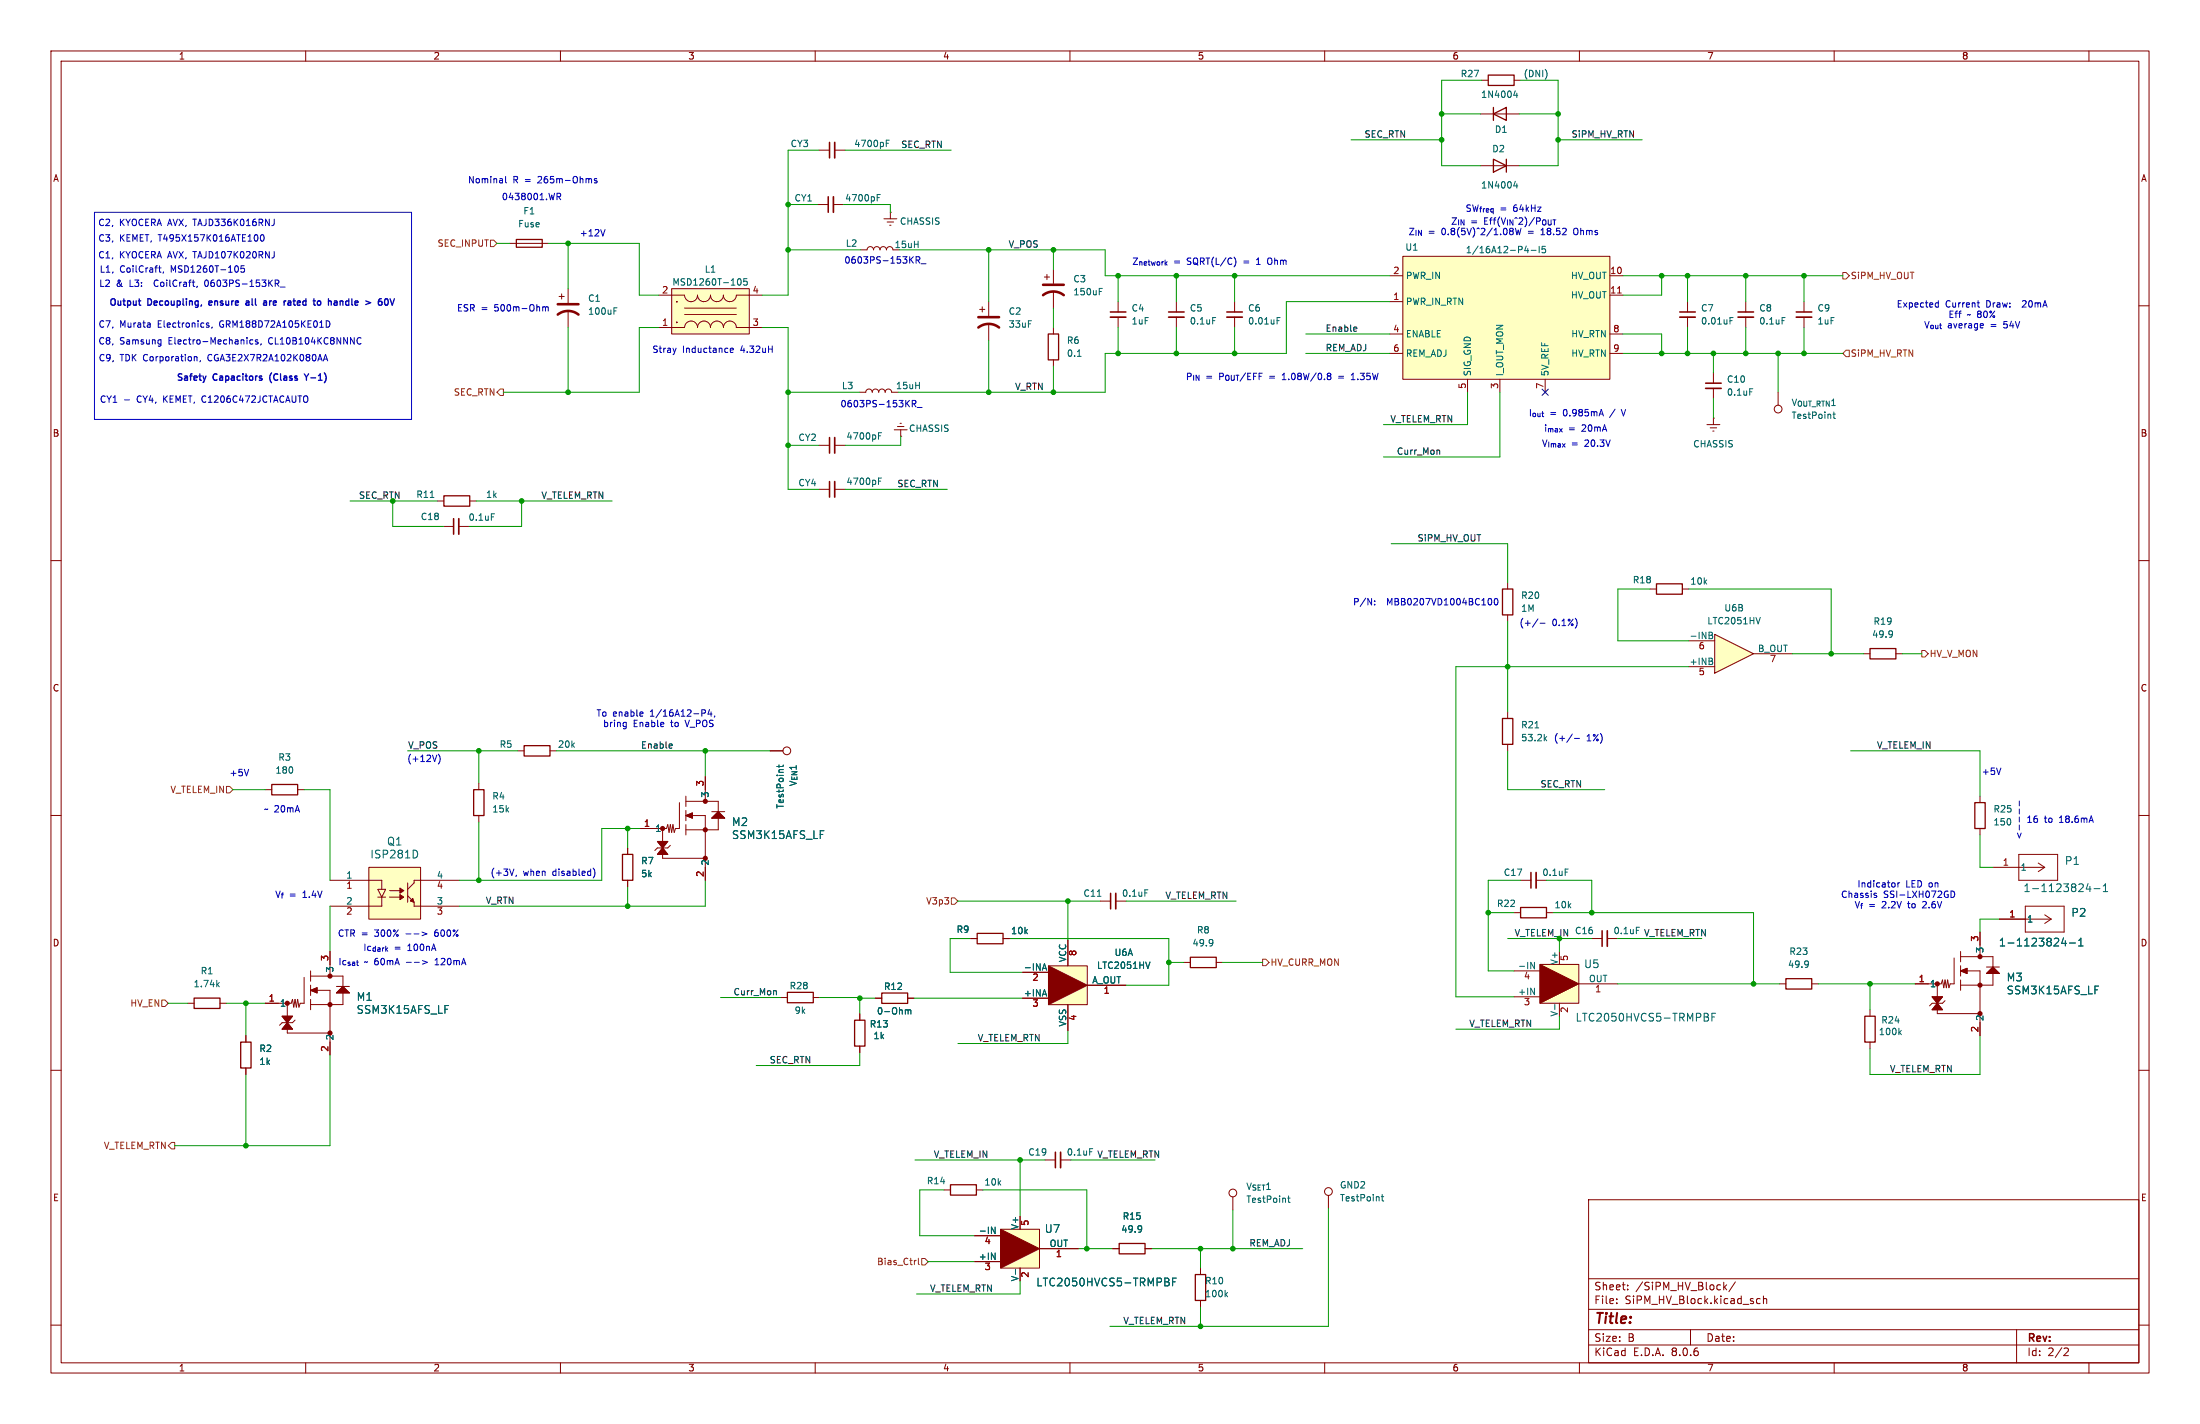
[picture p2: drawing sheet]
<svg xmlns="http://www.w3.org/2000/svg" width="432mm" height="279mm" viewBox="0 0 432 279" stroke-linecap="round" stroke-linejoin="round" font-family="sans-serif">
<g fill="none" stroke="#840000" stroke-width=".2">
<path d="M10 10h411.8v259.4h-411.8zM12 12h407.8v255.4h-407.8zM60 10v2M110 10v2M160 10v2M210 10v2M260 10v2M310 10v2M360 10v2M410 10v2M10 60h2M219.5 59.2v2"/>
<path d="M419.8 60h2M219.5 62.2v2.1M160.8 87.4h2M160.8 96h2M163.8 87.4h2.1M163.8 96h2.1M10 110h2M419.8 110h2M10 160h2M419.8 160h2M36.8 196.9h1.3M43.2 196.9h1.2"/>
<path d="M10 210h2M419.8 210h2M311.8 235.4h108v32h-108zM10 260h2M311.8 256.9h108M311.8 250.9h108M317.3 255.6v.2M317.3 254.9v.1M319.5 252.9v.2M319.5 252.2v.1M338.3 251.6v1.5M338.5 252.5l.4 .6"/>
<path d="M338.9 252.1l-.6 .6M340.6 251.5l-1.3 1.9M345.5 254.9l-.5-.1-.2 .3 .1 .6h.6M346.1 254.9l.2-.1 .4 .1 .1 .9M346.1 254.3v1.5M419.8 260h2M60 267.4v2M110 267.4v2M160 267.4v2M210 267.4v2M260 267.4v2M310 267.4v2"/>
<path d="M311.8 263.9h108M311.8 260.9h108M331.8 260.9v3M360 267.4v2M395.8 260.9v6.5M405.3 264.5l.5 .1 .2 .3-1 1.1h1M410 267.4v2"/>
</g>
<path d="M38.1 195.8h5.1v2.1h-5.1z" fill="none" stroke="#840000" stroke-width=".25"/>
<path d="M172.4 85.5h.4M172.4 84.9h.6M172.4 94.4h.4M172.4 93.8h.6M42.7 193.1l.3 .5M43 192.8l-.5 .5" fill="none" stroke="#006464" stroke-width=".2"/>
<path d="M217.9 62.2h3.1M163.8 85.9v3M163.8 94.5v3" fill="none" stroke="#840000" stroke-width=".33"/>
<path d="M217.9 61.2h3.1M162.8 85.9v3M162.8 94.5v3" fill="none" stroke="#840000" stroke-width=".3"/>
<path d="M196.4 241.2h7.6v7.6h-7.6z" fill="#ffffc2"/>
<path d="M196.4 241.2l7.6 3.8-7.6 3.8z" fill="#840000" stroke="#840000" stroke-width=".2"/>
<g fill="none" stroke="#840000" stroke-width=".2">
<path d="M160.8 29.5h2M163.8 29.5h2.1M160.5 40.1h2.1M163.6 40.1h2M205 54.4h1M205.5 53.8v1.1M206.8 52.8v2.8M206.8 57.2v3.3M168.7 77l1.2-.1a.63 .63 0 0 1 .7-.6 .63 .63 0 0 1 .6 .7v-.1a.63 .63 0 0 1 .7-.6 .63 .63 0 0 1 .6 .7v-.1a.63 .63 0 0 1 .6-.6 .63 .63 0 0 1 .6 .7v-.1a.63 .63 0 0 1 .7-.6 .63 .63 0 0 1 .6 .7h1.3M206.8 64.3v1.2M206.8 70.6v1.3M85.9 98.3h1.2"/>
<path d="M92.2 98.3h1.3M87 103.3h2M90 103.3h2.1M215.9 176.8h2.1M219 176.8h2M232.4 188.8h1.2M238.7 188.8h1.3M242 234.8v2.6M260.7 234.6v2.5M191.3 247.5h5.1M191.3 242.5h5.1M196.4 241.2h7.6v7.6h-7.6z"/>
<path d="M200.2 248.8v2.5M204 245h7.6M235.6 248.8v1.3M235.6 255.2v1.2"/>
<circle cx="242" cy="234.1" r=".76"/>
<circle cx="260.7" cy="233.8" r=".76"/>
</g>
<g fill="none" stroke="#006464" stroke-width=".2">
<path d="M172.2 38.8h.4M172.2 38.2h.6M173.9 28.1h.5M173.9 27.5h.7M215.8 57.2h.4M215.8 56.6h.6M211.5 69.9h.7M84.4 97.6h.8M96.4 100.8h.6M215.4 175.9h.7M224.7 174.6h.6M237.9 184.4l.2 .7-.2 .4"/>
<path d="M238.1 184.9l-.2 .2M252.7 235.1h.5M252.9 234.7v1l.3 .2M271.1 234.8h.5M271.3 234.4v1.1l.3 .1M194.6 245.9l.7 1.2v-1.2M194.6 240.8l.7 1.2v-1.2M199.3 249v1M229.1 250.8l.3 .3v.3l-.3 .1a.41 .41 0 0 1 .4 .4 .41 .41 0 0 1-.3 .4M230.2 251.5h.5M230.9 250.8h-.7v1.5M240.6 254l.3 .4"/>
<path d="M240.9 253.6l-.4 .5"/>
</g>
<path d="M163.6 38.6v3.1M163.8 27.9v3.1M90 101.8v3M219 175.3v3" fill="none" stroke="#840000" stroke-width=".33"/>
<path d="M162.6 38.6v3.1M162.8 27.9v3.1M89 101.8v3M218 175.3v3" fill="none" stroke="#840000" stroke-width=".3"/>
<path d="M205.7 65.5h2.1v5.1h-2.1zM87.1 97.3h5.1v2h-5.1zM233.6 187.8h5.1v2.1h-5.1zM234.6 250.1h2v5.1h-2z" fill="none" stroke="#840000" stroke-width=".25"/>
<path d="M204.7 57.9a3.3 3.3 0 0 1 4.1 0M204.7 55.9h4.1" fill="none" stroke="#840000" stroke-width=".51"/>
<path d="M205.8 189.5h7.6v7.6h-7.6z" fill="#ffffc2"/>
<path d="M205.8 189.5l7.6 3.8-7.6 3.8z" fill="#840000" stroke="#840000" stroke-width=".2"/>
<g fill="none" stroke="#840000" stroke-width=".2">
<path d="M290.6 32.5h7.6M109.7 58.2h1M110.2 57.7v1M111.5 56.6v2.8M242.3 59.2v2M111.5 61v3.3M242.3 62.2v2.1M388.6 156.2v1.3M388.6 162.6v1.2M391.2 170.2h10.1M396.2 167.6h7.7v5.1h-7.7zM397.5 177.8h7.6v5.1h-7.6z"/>
<path d="M400 169.3l1.3 .9M401.3 179.5l1.3 .8M401.3 170.2l-1.3 .8M190.5 184.2h1.3M196.9 184.2h1.2M200.7 190.8h5.1M200.7 195.9h5.1M205.8 189.5h7.6v7.6h-7.6zM209.6 184.4v5.1M209.6 197.1v5.1M213.4 193.3h7.6M392.4 180.3h10.2"/>
<path d="M402.6 180.3l-1.3 .9"/>
</g>
<g fill="none" stroke="#006464" stroke-width=".2">
<path d="M297.4 35.6l-.3 .9h.8M297.7 36.1v.8M120.5 61h.4M120.5 60.4h.6M250.7 62.9h.4M250.7 62.3h.6M409.8 173.3l-.3 1.1h.9M410.2 173.9v1M411 174.4h1.2M412.8 174.9h.9M412.8 173.9l.4-.5v1.5M204.6 190.4l.4-1.3 .4 1.3"/>
<path d="M204.7 190h.6M225.7 188.7l-.4 1.3M405 184l-.4 1.1h1M405.4 184.6v1M406.2 185h1.1M408 185.6h.9M408 184.5l.4-.4v1.5"/>
</g>
<path d="M293.1 31.2l2.6 1.3-2.6 1.3zM295.7 31.2v2.6M387.6 157.5h2v5.1h-2zM191.8 183.1h5.1v2.1h-5.1z" fill="none" stroke="#840000" stroke-width=".25"/>
<path d="M109.5 59.7h4M109.5 61.7a3.3 3.3 0 0 1 4 0" fill="none" stroke="#840000" stroke-width=".51"/>
<path d="M240.8 62.2h3" fill="none" stroke="#840000" stroke-width=".33"/>
<path d="M240.8 61.2h3" fill="none" stroke="#840000" stroke-width=".3"/>
<path d="M131.8 56.6h15.3v8.9h-15.3z" fill="#ffffc2"/>
<g fill="none" stroke="#840000" stroke-width=".2">
<path d="M129.3 57.9h5.1a1.27 1.27 0 0 0 1.2 1.3 1.27 1.27 0 0 0 1.3-1.3 1.27 1.27 0 0 0 1.3 1.3 1.27 1.27 0 0 0 1.3-1.3 1.27 1.27 0 0 0 1.2 1.3 1.27 1.27 0 0 0 1.3-1.3 1.27 1.27 0 0 0 1.3 1.3 1.27 1.27 0 0 0 1.2-1.3M131.8 56.6h15.3v8.9h-15.3zM144.5 57.9h5.1M168.9 49h1.3a.63 .63 0 0 1 .6-.6 .63 .63 0 0 1 .6 .6h.1a.63 .63 0 0 1 .6-.6 .63 .63 0 0 1 .6 .6 .63 .63 0 0 1 .7-.6 .63 .63 0 0 1 .6 .6 .63 .63 0 0 1 .6-.6 .63 .63 0 0 1 .7 .6M173.5 42.9h2.5M174.1 43.6h1.3M174.6 44.2h.3M174.8 41.7h.1M174.8 41.7v1.2M230.9 59.2v2M129.3 64.3h5.1a1.27 1.27 0 0 1 1.2-1.3 1.27 1.27 0 0 1 1.3 1.3 1.27 1.27 0 0 1 1.3-1.3 1.27 1.27 0 0 1 1.2 1.3 1.27 1.27 0 0 1 1.3-1.3 1.27 1.27 0 0 1 1.3 1.3 1.27 1.27 0 0 1 1.3-1.3 1.27 1.27 0 0 1 1.2 1.3h5.1M134.4 61.7h10.1"/>
<path d="M134.4 60.5h10.1M230.9 62.2v2.1M365.8 128.3h1.2M372.1 128.3h1.3M94 153.7v1.2M101.6 147.3h1.3M107.9 147.3h1.3M94 160v1.3M349.2 193h1.3M355.6 193h1.3M367 198.1v1.3M379.2 195.6h2.1l-2.1 2.5h2.1z"/>
<path d="M380.2 198.1v.8h8.4M380.2 193v2.6M381.8 196.3l-.5 .6h-2.1l-.5 .5M383.5 188v5h-.7l-.3 .8-.2-1.5-.3 1.5-.2-1.5-.3 1.5-.2-1.5-.3 .7h-5.1M384.8 186.7v2M384.8 189.5v2M384.8 192.3v2M384.8 190.5l1.3-.5v1zM384.8 187.7h6.4v2M386.1 190.5h2.5v12.7M388.6 182.9v4.8M389.9 191l1.3-1.3 1.2 1.3z"/>
<path d="M389.9 189.7h2.5M391.2 191v2.3h-6.4M367 204.5v1.2"/>
</g>
<path d="M144.9 54.8l.1-.1a.68 .68 0 0 1 .5 .6 .68 .68 0 0 1-.5 .7l-.1-.2M146.6 54.7h-.6l-.1 .6 .2-.1h.5l.1 .2-.1 .4-.2 .2-.5-.2M238 62.3h.6M371.3 123.8l.1 .7-.1 .4M371.4 124.3l-.1 .2M354.8 188.6l.1 .7-.1 .4M354.9 189.1l-.1 .2M411.2 193.5h.7M372.8 202.5l.4 .5M373.2 202.2l-.5 .5" fill="none" stroke="#006464" stroke-width=".2"/>
<path d="M367 127.3h5.1v2h-5.1zM93 154.9h2v5.1h-2zM102.9 146.3h5v2h-5zM350.5 192h5.1v2.1h-5.1zM366 199.4h2v5.1h-2z" fill="none" stroke="#840000" stroke-width=".25"/>
<g fill="#840000" stroke="#840000" stroke-width=".2">
<path d="M384.8 190.5l1.3-.5v1z"/>
<path d="M389.9 191l1.3-1.3 1.2 1.3z"/>
<path d="M379.2 195.6h2.1l-1.1 1.3 1.1 1.2h-2.1l1-1.2z"/>
</g>
<g fill="none" stroke="#840000" stroke-width=".51">
<circle cx="380.2" cy="193" r=".25"/>
<circle cx="388.6" cy="198.9" r=".25"/>
<circle cx="388.6" cy="187.7" r=".25"/>
<circle cx="388.6" cy="193.3" r=".25"/>
</g>
<path d="M229.4 62.2h3" fill="none" stroke="#840000" stroke-width=".33"/>
<path d="M229.4 61.2h3" fill="none" stroke="#840000" stroke-width=".3"/>
<path d="M302.3 189.2h7.6v7.7h-7.6z" fill="#ffffc2"/>
<g fill="#840000" stroke="#840000" stroke-width=".2">
<path d="M302.3 189.2l7.6 3.8-7.6 3.9z"/>
<path d="M134.6 160l1.3-.5v1z"/>
<path d="M139.7 160.5l1.3-1.2 1.2 1.2z"/>
<path d="M129 165.1h2.1l-1.1 1.3 1.1 1.2h-2.1l1-1.2z"/>
</g>
<g fill="none" stroke="#840000" stroke-width=".2">
<path d="M290.8 15.7h1.3M297.2 15.7h1.2M290.6 22.4h7.6M100.1 47.8h7.6M194.1 59.2v2.8M331.2 59.2v2M342.6 59.2v2M354.1 59.2v2M192.3 60.7h1M192.8 60.2v1M194.1 63.5v3.3M331.2 62.2v2.1"/>
<path d="M342.6 62.2v2.1M354.1 62.2v2.1M175.5 84.3h2.6M176.1 83.7h1.3M176.7 83.1h.2M176.8 85.6h.1M176.8 84.3v1.3M323.8 115.6h1.3M330.2 115.6h1.3M295.9 139.7v1.3M52.1 154.9h1.2M58.4 154.9h1.3"/>
<path d="M133.3 157.5v5.1h-.7l-.3 .7-.2-1.5-.3 1.5-.2-1.5-.3 1.5-.2-1.5-.3 .8h-5.1M134.6 156.2v2M134.6 159v2M134.6 157.2h6.4v2.1M138.4 152.4v4.8M139.7 159.3h2.5M151.1 147.3h2.6M295.9 146.1v1.2M123.2 166.4v1.2M123.2 172.7v1.3M129 165.1h2.1l-2.1 2.5h2.1zM130 167.6v.8h8.4"/>
<path d="M130 162.6v2.5M131.6 165.9l-.5 .5h-2.1l-.5 .5M134.6 161.8v2M134.6 160l1.3-.5v1zM135.9 160h2.5v12.7M139.7 160.5l1.3-1.2 1.2 1.2zM141 160.5v2.3h-6.4M297.2 179.1h1.2M298.4 172.7h2.1M301.5 172.7h2M303.5 179.1h1.3M153.3 195.7h1.2"/>
<path d="M159.6 195.7h1.3M168.7 198.9v1.3M171.8 195.9h1.3M178.1 195.9h1.3M297.2 195.6h5.1M297.2 190.5h5.1M302.3 189.2h7.6v7.7h-7.6zM306.1 196.9v2.5M309.9 193h7.6M312.4 184.2h2.1M315.5 184.2h2M48.3 203.2v1.3"/>
<path d="M48.3 209.6v1.2M168.7 205.3v1.2M185.3 233.5h1.3M191.6 233.5h1.3M205.1 227.6h2M208.2 227.6h2M218.4 245h1.3M224.7 245h1.3"/>
<circle cx="154.4" cy="147.3" r=".76"/>
</g>
<g fill="none" stroke="#006464" stroke-width=".2">
<path d="M297.4 17.8l-.3 .9h.8M297.7 18.3v.8M339.6 62.3h.6M339.6 62.9h.4M349.8 62.3h.6M152.9 150.1v.5M153.7 150.1l-.1 .3h-1.1M301.3 142.8h.7M303.2 144.9l.4 .5M303.6 144.5l-.5 .5M161 163h.7M307.2 170.5h.6"/>
<path d="M177.9 198.1l.3 .2M178.2 198.3l.2-.2 .3 .1 .1 .8M178.2 198.3v.7M300.4 193.9l.8 1.3v-1.3M300.4 188.8l.8 1.3v-1.3M305.2 197.1v1M321.2 181.9h.6M335 198.8l.3 .3-.1 .3-.2 .1a.41 .41 0 0 1 .4 .4 .41 .41 0 0 1-.3 .4M336 199.5h.5M336.7 198.8h-.7v1.5M213.9 225.4h.6M224 240.6l.1 .6-.2 .4"/>
<path d="M224.1 241l-.1 .2"/>
</g>
<g fill="none" stroke="#840000" stroke-width=".25">
<path d="M292.1 14.7h5.1v2.1h-5.1zM293.1 22.4l2.6-1.3v2.5zM293.1 21.1v2.5M101.3 47h5.1v1.5h-5.1zM325.1 114.6h5.1v2h-5.1zM53.3 153.9h5.1v2.1h-5.1zM294.9 141h2v5.1h-2zM122.2 167.6h2v5.1h-2zM298.4 178.1h5.1v2h-5.1zM154.5 194.7h5.1v2h-5.1zM173.1 194.8h5v2.1h-5zM47.2 204.5h2.1v5.1h-2.1z"/>
<path d="M167.7 200.2h2.1v5.1h-2.1zM186.6 232.5h5v2h-5zM219.7 244h5v2h-5z"/>
</g>
<path d="M329.7 62.2h3M341.1 62.2h3.1M352.6 62.2h3M301.5 171.2v3M315.5 182.6v3.1M208.2 226.1v3" fill="none" stroke="#840000" stroke-width=".33"/>
<path d="M329.7 61.2h3M341.1 61.2h3.1M352.6 61.2h3M300.5 171.2v3M314.5 182.6v3.1M207.1 226.1v3" fill="none" stroke="#840000" stroke-width=".3"/>
<g fill="none" stroke="#840000" stroke-width=".51">
<path d="M192 64.3a3.3 3.3 0 0 1 4.1 0M192 62.2h4.1"/>
<circle cx="138.4" cy="157.2" r=".25"/>
<circle cx="130" cy="162.6" r=".25"/>
<circle cx="138.4" cy="168.4" r=".25"/>
<circle cx="138.4" cy="162.8" r=".25"/>
</g>
<path d="M336.5 124.5l7.7 3.8-7.7 3.8z" fill="#ffffc2"/>
<g fill="none" stroke="#840000" stroke-width=".2">
<path d="M295.9 114.3v1.3M295.9 120.7v1.2M331.5 130.8h5M331.5 125.7h5M336.5 124.5l7.7 3.8-7.7 3.8zM344.2 128.3h7.6M55.4 199.4h2l-2 2.5h2zM56.4 196.9v2.5M59.7 191.8v5.1h-.8l-.2 .7-.3-1.5-.2 1.5-.3-1.5-.2 1.5-.3-1.5-.3 .8h-5M61 190.5v2M61 193.3v2M61 196.1v2"/>
<path d="M61 194.3l1.2-.5v1zM61 191.5h6.3v2M62.2 194.3h2.6v12.7M64.8 186.7v4.8M66 194.8l1.3-1.3 1.3 1.3zM66 193.5h2.6M67.3 194.8v2.3h-6.3M56.4 201.9v.8h8.4M57.9 200.2l-.5 .5h-2l-.5 .5"/>
</g>
<path d="M335.4 124l.6 .2 .1 .2-.2 .2M335.4 124.6h.5M335.9 124.6l.3 .3-.1 .3-.7 .1M336 129.8l.2 .2-.2 .3M336 129.2v.4M345.5 121.1l-.4 1.3M87.3 197.3h.8" fill="none" stroke="#006464" stroke-width=".2"/>
<path d="M294.9 115.6h2v5.1h-2z" fill="none" stroke="#840000" stroke-width=".25"/>
<g fill="#840000" stroke="#840000" stroke-width=".2">
<path d="M61 194.3l1.2-.5v1z"/>
<path d="M66 194.8l1.3-1.3 1.3 1.3z"/>
<path d="M55.4 199.4h2l-1 1.3 1 1.2h-2l1-1.2z"/>
</g>
<g fill="none" stroke="#840000" stroke-width=".51">
<circle cx="56.4" cy="196.8" r=".25"/>
<circle cx="64.8" cy="191.5" r=".25"/>
<circle cx="64.8" cy="197.1" r=".25"/>
<circle cx="64.8" cy="202.7" r=".25"/>
</g>
<path d="M72.4 170.2h10.1v10.1h-10.1z" fill="#ffffc2"/>
<g fill="none" stroke="#840000" stroke-width=".2">
<path d="M336.3 73.2v2M336.3 76.2v2M335 83.3h2.6M335.7 83.9h1.2M336.2 84.6h.2M336.3 82h.1M336.3 82v1.3M64.8 172.7h10.1v1.8M72.4 170.2h10.1v10.1h-10.1zM74.2 176h1.5M74.2 174.5h1.5l-.8 1.5zM74.9 176v1.8h-10.1"/>
<path d="M76.5 176h2M76.5 174.8h2M80 173.2v3.8M80 175.8l.8 .7M81.3 177v.8h8.9M90.2 172.7h-8.9v.5l-1.3 1.3"/>
</g>
<g fill="#840000" stroke="#840000" stroke-width=".2">
<path d="M78.5 175.5l.7 .5-.7 .5z"/>
<path d="M78.5 174.2l.7 .6-.7 .5z"/>
<path d="M80.5 176.8l.5-.5 .3 .7z"/>
</g>
<path d="M343.4 76.3h.6M81.7 166.9l.3 .6-.1 .5-.2 .3" fill="none" stroke="#006464" stroke-width=".2"/>
<path d="M334.8 76.2h3" fill="none" stroke="#840000" stroke-width=".33"/>
<path d="M334.8 75.2h3" fill="none" stroke="#840000" stroke-width=".3"/>
<path d="M275.3 50.3h40.7v24.1h-40.7z" fill="#ffffc2"/>
<g fill="none" stroke="#840000" stroke-width=".2">
<path d="M272.8 59.2h2.5M272.8 54.1h2.5M275.3 50.3h40.7v24.1h-40.7zM316 54.1h2.5M316 57.9h2.5M272.8 65.5h2.5M272.8 69.3h2.5M288 74.4v2.6M294.4 74.4v2.6M303.3 74.4v2.6M316 65.5h2.5M316 69.3h2.5"/>
<path d="M349 77v2.5M138.4 152.4v2.5M151.1 147.3h2.6M123.2 166.4v1.2M123.2 172.7v1.3M125.7 162.6h2.6M138.4 170.2v2.5M52.1 196.9h2.5M64.8 186.7v2.5M168.7 198.9v1.3M171.8 195.9h1.3M178.1 195.9h1.3"/>
<path d="M190.5 184.2h1.3M196.9 184.2h1.2M200.7 195.9h5.1M200.7 190.8h5.1M209.6 184.4v5.1M209.6 197.1v5.1M213.4 193.3h7.6M375.9 193h2.6M388.6 182.9v2.5M392.4 180.3h5.1M48.3 203.2v1.3M48.3 209.6v1.2"/>
<path d="M64.8 204.5v2.5M168.7 205.3v1.2M388.6 200.7v2.5M191.3 247.5h5.1M191.3 242.5h5.1M200.2 248.8v2.5M204 245h7.6M218.4 245h1.3M224.7 245h1.3"/>
<circle cx="349" cy="80.3" r=".76"/>
</g>
<path d="M317.5 57.5h.7" fill="none" stroke="#a90000" stroke-width=".2"/>
<g fill="none" stroke="#006464" stroke-width=".2">
<path d="M299.6 48.3l-.3 .9h.7M299.9 48.8v.8M300.5 49.1h1M302.1 48.3v1.3M303.3 48.3h-.6l-.1 .6 .2-.1 .4 .1 .2 .2-.1 .4-.2 .1-.5-.1M359.8 81.3h.4M359.9 80.8v1.1l.3 .2M152.9 150.1v.5M153.7 150.1l-.1 .3h-1.1M161 163h.7M87.3 197.3h.8M177.9 198.1l.3 .2"/>
<path d="M178.2 198.3l.2-.2 .3 .1 .1 .8M178.2 198.3v.7M204.6 190.4l.4-1.3 .4 1.3M204.7 190h.6M225.7 188.7l-.4 1.3M405 184l-.4 1.1h1M405.4 184.6v1M406.2 185h1.1M408 185.6h.9M408 184.5l.4-.4v1.5M411.2 193.5h.7M194.6 245.9l.7 1.2v-1.2"/>
<path d="M194.6 240.8l.7 1.2v-1.2M199.3 249v1M224 240.6l.1 .6-.2 .4M224.1 241l-.1 .2M229.1 250.8l.3 .3v.3l-.3 .1a.41 .41 0 0 1 .4 .4 .41 .41 0 0 1-.3 .4M230.2 251.5h.5M230.9 250.8h-.7v1.5"/>
</g>
<g fill="none" stroke="#725600" stroke-width=".2">
<path d="M96.3 47.1h.6l.6 .7-.6 .6h-.6zM361.7 53.5h.6l.7 .6-.7 .6h-.6zM98.2 76.3h.6v1.3h-.6l-.7-.6zM362.3 68.7h.7v1.3h-.7l-.6-.7zM377.2 127.6h.6l.7 .7-.7 .6h-.6zM44.4 154.3h.7l.6 .6-.6 .7h-.7zM186.7 176.2h.7l.6 .6-.6 .6h-.7zM31.7 196.2h.7l.6 .7-.6 .6h-.7zM247.8 188.2h.6l.7 .6-.7 .7h-.6zM33.7 224.2h.6v1.2h-.6l-.7-.6zM179.7 247.3h.1M180.3 246.9v1.1l.1 .1"/>
<path d="M180.9 246.9h.6l.7 .7-.7 .6h-.6z"/>
</g>
<path d="M266.1 64.2l.2 .3-.6 .1M266.2 65h-.1M282.4 88.3l.2 .2v.6M131.8 146l.1 .3-.6 .1M131.9 146.7l-.1 .1M152.2 194.4l.2 .1v.7" fill="none" stroke="#0f0f0f" stroke-width=".2"/>
<g fill="none" stroke="#0000c2" stroke-width=".2">
<path d="M99.2 34.6v1.1l.2 .2M109.3 38.6l.6-.1 .1-.5-.7-.1v1.3M109.6 38.6l.4 .6M117.1 35.1l-.3-.1-.1 .2v.2l.4 .1v.3h-.4M18.5 41.7h62.3v40.6h-62.3zM31.1 52.6h.5M31.3 53.2l.3 .2M32.1 53.4l-.1 .2M38.7 56.1l-.1 .3M40.3 55.1l-.1 .3 .1 .7M46.6 52.2l.2 .4-.2 .8M47.9 52.1h-.6v.7l.2-.2 .4 .1 .1 .2-.1 .4-.1 .1-.5-.1"/>
<path d="M50.4 46.1l.2 .4-.2 .8M51.2 46.2l.2-.2a.68 .68 0 0 1 .5 .7 .68 .68 0 0 1-.5 .6l-.3-.5zM53.8 43v.9l-.2 .3M53.8 49.4v.9l-.2 .3M54.3 55.6l.4 .6M54.7 55.1v.4M55 56.3h1M118.8 45l-.5 1.3M179.8 51h.6l.1-.5-.7-.1v1.2M180.1 51l.4 .6M180.8 51.8h.9M242.4 50.7l.2 .6-.2 .8"/>
<path d="M246.6 51.9h.7M246.7 50.9l-.1 .1M249 50.7l-.1 .1a.98 .98 0 0 0 .1 1M296.9 45.3h-.1l.2 .2v.3l-.2 .3M297.4 44.8l.3 1.3 .3-1 .2 1 .3-1.3M302.5 46.1h.7M308.9 45.2l.1 .8M380 59.5h.4M380.4 59v1.3M388.1 59.4h.4M24.4 78.5h1M31.2 66.7h.4"/>
<path d="M31.6 66.7v1l-.2 .2M31.6 67.5h-.4M38.3 70l.4 .1v.7M39.3 70.8l-.1 .2M40.6 63.7l.4 .3v.1l-.4 .1M40.6 63.4h.4M41.6 64.1l-.1 .3M49.6 66.7h-.3l-.3 .2 .1 .6h.5M50.6 66.7h-.3l-.2 .1 .1 .2 .4 .1v.4h-.5M51.3 67.5l-.2 .2M63.5 70.8l.4-1.3 .4 1.3M63.6 70.5h.6"/>
<path d="M64 62.9a.64 .64 0 0 1 .8 .7 .64 .64 0 0 1-.8 .6zM70.3 66.3l.6 .1M70.9 67.4l-.6 .1M106.5 60.2v.8M106.5 60.3l.4-.1 .2 .2M107.1 60.4l.1-.2h.3l.1 .8M107.1 60.4v.6M132.7 68.3l-.3 .9M143.3 68.7l.6-.1v-.2l-.4-.1-.2 .2 .1 .6h.5M179.1 79.2h.6v-.5l-.6-.1v1.2M179.4 79.2l.4 .6M180 80h1"/>
<path d="M251.7 74.5h.7M251.8 73.5l-.1 .1M260.7 73.2l.4 .1 .1 .2-.2 .3M260.7 73.8h.3M261 73.8l.2 .2v.3l-.1 .1-.4 .1M262.7 73.8h1M262.7 74.2h1M265.2 74.5h.7M265.2 73.6l.4-.4v1.3M380 60.2h.4M388.2 60.1l.3 .2M389.1 63.5l.2 .3-.6 .1"/>
<path d="M389.2 64.3l-.1 .1M314 81.2h.6M314.3 80.3l.4 1.3M318.2 80.3l.4 1.3M269.8 118.6v.1M269.8 117.9v.1M292.4 117.4a.68 .68 0 0 1 .4 .7 .68 .68 0 0 1-.4 .6M293.4 117.5l.2-.1a.68 .68 0 0 1 .4 .7 .68 .68 0 0 1-.4 .6l-.3-.5zM126 139.7l.2 .3-.6 .1M137.8 139.3h.4l.3 .2-.1 .4h-.6M139.3 139.2l-.3 .9h.7M139.6 139.7v.8"/>
<path d="M301.9 121.4l-1.1 1.7M302.3 122.3h1M48.8 151l-.4 1.2M85.7 148.2l-.4 1.2M86 148a1.46 1.46 0 0 1 0 1.9M122.5 141.7l.4 .1M122.9 141.7v1.1l-.2 .2M122.9 142.5l-.4 .1M126.1 140.5h-.1M140.3 140.5l-.1 .2M308.6 144l-1.1 1.7M309 144.9h1"/>
<path d="M392.7 150.7l-.4 1.3M396.3 157.2v.9M396.3 158.7v1M101.4 171.7l-.2 .3M116.4 170.3a1.46 1.46 0 0 1 0 2M368 175.7h.3l.1 .2-.5 .2M368 175.3h.3M371.8 173.3l.2 .1-.2 .6M372.5 173.2v.9M372.9 173.2l-.4 .2M382.9 174.8a.64 .64 0 0 1 .8 .7 .64 .64 0 0 1-.8 .6zM396.3 160.3v1"/>
<path d="M82.8 182.9l1 .3-1 .4M82.9 188.5l1 .3-1 .4M85.4 189.3h.7M85.5 188.3l-.1 .1"/>
</g>
<g fill="none" stroke="#0000c2" stroke-width=".25">
<path d="M48.3 59.1h.5M48.7 59.4h-.3l-.1 .2v.2l.4 .1M51.7 59.7l.2 .2 .4-.1M51.8 59.1h.5v.8M52.3 59.3l-.4 .1-.2 .2M56.5 59.1h.5l.1 .8M57.1 59.3l-.4 .1-.2 .2 .2 .3 .4-.1M62.5 59l.5 .3-.1 .5-.4 .1M66.8 59v.9M67.1 59l-.3 .2M74.7 59.1h-.2l-.2 .2M74.9 58.6l-.4 .1-.2 .5v.6l.4 .1"/>
<path d="M75.5 58.9l.3-.3 .3 .3M76.6 58.6l.4 1.3 .4-1.3M40.4 73.8l-.3 .8M59.7 73.3l.4 .7M60.1 74v.6M60.6 73.3l-.5 .7"/>
</g>
<g fill="none" stroke="#009600" stroke-width=".2">
<path d="M290.8 15.7h-7.8v16.8h7.6M298.4 15.7h7.4v16.8h-7.6M160.8 29.5h-6.1v28.4h-5.1M165.9 29.5h20.8M265.2 27.4h17.8M283 22.4h7.6M298.2 22.4h7.6M305.8 27.4h16.5M97.5 47.8h2.6M107.7 47.8h17.8v10.1h3.8M111.5 47.8v8.8M154.7 49h14.2"/>
<path d="M154.7 40.1h5.8M165.6 40.1h9.2v1.6M176.5 49h40.4v5.1h55.9M194.1 49v10.2M206.8 49v3.8M219.5 54.1v5.1M230.9 54.1v5.1M242.3 54.1v5.1M272.8 59.2h-20.3v10.1h-35.6v7.7h-40.6M318.5 54.1h43.2M326.1 54.1v3.8h-7.6M331.2 54.1v5.1"/>
<path d="M342.6 54.1v5.1M354.1 54.1v5.1M111.5 64.3v12.7M129.3 64.3h-3.8v12.7h-26.7M149.6 64.3h5.1v31.7h6.1M154.7 77h14M194.1 66.8v10.2M206.8 60.5v3.8M206.8 71.9v5.1M219.5 64.3v5M230.9 64.3v5M242.3 64.3v5"/>
<path d="M256.3 69.3h16.5M256.3 65.5h16.5M288 77v6.3h-16.5M294.4 77v12.7h-22.9M318.5 69.3h43.2M318.5 65.5h7.6v3.8M331.2 64.3v5M336.3 69.3v3.9M336.3 78.2v3.8M342.6 64.3v5M349 69.3v7.7M354.1 64.3v5"/>
<path d="M68.7 98.3h17.2M77.1 98.3v5h9.9M93.5 98.3h26.6M102.4 98.3v5h-10.3M154.7 87.4h6.1M165.9 96h20M176.8 85.6v1.8h-10.9M273 106.7h22.9v7.6M323.8 115.6h-6.3v10.1h14M331.5 115.6h27.9v12.7M295.9 121.9v17.8M331.5 130.8h-45.8v64.8h11.5"/>
<path d="M351.8 128.3h14M373.4 128.3h3.8M45.7 154.9h6.4M59.7 154.9h5.1v17.8M80 147.3h21.6M94 147.3v6.4M109.2 147.3h41.9M138.4 147.3v5.1M295.9 147.3v7.6h19.1M363.2 147.3h25.4v8.9M64.8 177.8v8.9M94 161.3v11.4"/>
<path d="M123.2 162.6v3.8M123.2 174v3.8M125.7 162.6h-7.6v10.1h-27.9M138.4 172.7v5.1h-48.2M188 176.8h27.9M209.6 176.8v7.6M221 176.8h21.6M292.1 179.1h5.1M298.4 172.7h-6.3v17.8h5.1M303.5 172.7h8.9v6.4M304.8 179.1h39.4v13.9M388.6 163.8v6.4h2.6"/>
<path d="M33 196.9h3.8M44.4 196.9h7.7M48.3 196.9v6.3M141.5 195.7h11.8M141.5 195.7h.1M160.9 195.7h7.9l-.1 3.2M168.7 195.9h3.1M179.4 195.9h21.3M190.5 184.2h-4v6.6h14.2M198.1 184.2h31.3v9.1h-8.4M229.4 188.8h3M240 188.8h7.8"/>
<path d="M295.9 184.2h16.5M306.1 184.2v2.5M306.1 199.4v2.5h-20.4M317.5 184.2h16.5M317.5 193h31.7M356.9 193h19M367 193v5.1M392.4 180.3h-3.8v2.6M48.3 210.8v14M64.8 207v17.8h-30.5M168.7 206.5v2.6h-20.3M209.6 202.2v2.5h-21.6"/>
<path d="M388.6 203.2v7.6h-21.6v-5.1M179.6 227.6h25.5M185.3 233.5h-4.8v9h10.8M192.9 233.5h20.4v11.5M200.2 227.6v11M210.2 227.6h16.5M242 237.4v7.6M260.7 237.1v23.1h-42.9M182.2 247.5h9.1M182.2 247.5v.1M200.2 251.3v2.6h-20.3M211.6 245h6.8"/>
<path d="M226 245h29.7M235.6 245v3.8M235.6 256.4v3.8"/>
</g>
<path d="M302.7 76.4l1.2 1.2M303.9 76.4l-1.2 1.2" fill="none" stroke="#000084" stroke-width=".2"/>
<g fill="#009600" stroke="#009600" stroke-width=".2">
<circle cx="111.5" cy="77" r=".46"/>
<circle cx="102.4" cy="98.3" r=".46"/>
<circle cx="111.5" cy="47.8" r=".46"/>
<circle cx="48.3" cy="224.8" r=".46"/>
<circle cx="48.3" cy="196.9" r=".46"/>
<circle cx="154.7" cy="77" r=".46"/>
<circle cx="154.7" cy="49" r=".46"/>
<circle cx="154.7" cy="87.4" r=".46"/>
<circle cx="168.8" cy="195.9" r=".46"/>
<circle cx="194.1" cy="49" r=".46"/>
<circle cx="206.8" cy="49" r=".46"/>
<circle cx="206.8" cy="77" r=".46"/>
<circle cx="194.1" cy="77" r=".46"/>
<circle cx="154.7" cy="40.1" r=".46"/>
<circle cx="94" cy="147.3" r=".46"/>
<circle cx="94" cy="172.7" r=".46"/>
<circle cx="123.2" cy="177.8" r=".46"/>
<circle cx="123.2" cy="162.6" r=".46"/>
<circle cx="138.4" cy="147.3" r=".46"/>
<circle cx="242.3" cy="69.3" r=".46"/>
<circle cx="305.8" cy="27.4" r=".46"/>
<circle cx="305.8" cy="22.4" r=".46"/>
<circle cx="283" cy="27.4" r=".46"/>
<circle cx="283" cy="22.4" r=".46"/>
<circle cx="242.3" cy="54.1" r=".46"/>
<circle cx="344.2" cy="193" r=".46"/>
<circle cx="229.4" cy="188.8" r=".46"/>
<circle cx="242" cy="245" r=".46"/>
<circle cx="292.1" cy="179.1" r=".46"/>
<circle cx="230.9" cy="54.1" r=".46"/>
<circle cx="219.5" cy="54.1" r=".46"/>
<circle cx="230.9" cy="69.3" r=".46"/>
<circle cx="219.5" cy="69.3" r=".46"/>
<circle cx="326.1" cy="69.3" r=".46"/>
<circle cx="349" cy="69.3" r=".46"/>
<circle cx="295.9" cy="130.8" r=".46"/>
<circle cx="359.4" cy="128.3" r=".46"/>
<circle cx="312.4" cy="179.1" r=".46"/>
<circle cx="354.1" cy="69.3" r=".46"/>
<circle cx="342.6" cy="69.3" r=".46"/>
<circle cx="331.2" cy="54.1" r=".46"/>
<circle cx="336.3" cy="69.3" r=".46"/>
<circle cx="331.2" cy="69.3" r=".46"/>
<circle cx="354.1" cy="54.1" r=".46"/>
<circle cx="342.6" cy="54.1" r=".46"/>
<circle cx="326.1" cy="54.1" r=".46"/>
<circle cx="367" cy="193" r=".46"/>
<circle cx="200.2" cy="227.6" r=".46"/>
<circle cx="235.6" cy="260.2" r=".46"/>
<circle cx="235.6" cy="245" r=".46"/>
<circle cx="209.6" cy="176.8" r=".46"/>
<circle cx="213.3" cy="245" r=".46"/>
</g>
<text font-size="2.8" fill="#840000" x="312.8" y="260.3">Title:</text>
<g font-size="2.1" fill="#006464">
<text x="75.9" y="166.1">Q1</text>
<text x="143.6" y="162.3">M2</text>
<text x="143.6" y="164.8">SSM3K15AFS_LF</text>
<text x="72.6" y="168.6">ISP281D</text>
<text x="405.2" y="169.9">P1</text>
<text x="397.1" y="175.2">1-1123824-1</text>
<text x="392.2" y="185.9">1-1123824-1</text>
<text x="406.5" y="180.1">P2</text>
<text x="310.8" y="190.2">U5</text>
<text x="69.9" y="196.6">M1</text>
<text x="393.8" y="192.8">M3</text>
<text x="393.8" y="195.3">SSM3K15AFS_LF</text>
<text x="69.9" y="199.1">SSM3K15AFS_LF</text>
<text x="309.2" y="200.6">LTC2050HVCS5-TRMPBF</text>
<text x="205" y="242.1">U7</text>
<text x="203.3" y="252.6">LTC2050HVCS5-TRMPBF</text>
</g>
<g font-size="2.1" fill="#840000">
<text x="312.8" y="256.1">File:</text>
<text x="312.8" y="253.4">Sheet:</text>
<text x="318.9" y="256.1">SiPM_HV_Block.kicad_sch</text>
<text x="321" y="253.4">/SiPM_HV_Block/</text>
<text x="312.8" y="263.5">Size:</text>
<text x="319.5" y="263.5">B</text>
<text x="334.8" y="263.5">Date:</text>
<text x="397.8" y="263.7">Rev:</text>
<text x="312.8" y="266.3">KiCad</text>
<text x="320.5" y="266.3">E.D.A.</text>
<text x="328.1" y="266.3">8.0.6</text>
<text x="397.8" y="266.3">Id:</text>
<text x="401.9" y="266.3">2/2</text>
</g>
<g font-size="1.8" fill="#840000">
<text x="35" y="11.9">1</text>
<text x="85" y="11.9">2</text>
<text x="135" y="11.9">3</text>
<text x="185" y="11.9">4</text>
<text x="235" y="11.9">5</text>
<text x="285" y="11.9">6</text>
<text x="335" y="11.9">7</text>
<text x="385" y="11.9">8</text>
<text x="10.3" y="35.9">A</text>
<text x="420.1" y="35.9">A</text>
<text x="132.4" y="59.5">.</text>
<text x="132.4" y="63.6">.</text>
<text x="10.3" y="85.9">B</text>
<text x="420.1" y="85.9">B</text>
<text x="10.3" y="135.9">C</text>
<text x="420.1" y="135.9">C</text>
<text x="10.3" y="185.9">D</text>
<text x="420.1" y="185.9">D</text>
<text x="10.3" y="235.9">E</text>
<text x="420.1" y="235.9">E</text>
<text x="35" y="269.3">1</text>
<text x="85" y="269.3">2</text>
<text x="135" y="269.3">3</text>
<text x="185" y="269.3">4</text>
<text x="235" y="269.3">5</text>
<text x="285" y="269.3">6</text>
<text x="335" y="269.3">7</text>
<text x="385" y="269.3">8</text>
</g>
<g font-size="1.8" fill="#006464">
<text x="286.6" y="15.3">R27</text>
<text x="298.9" y="15.3">(DNI)</text>
<text x="290.6" y="19.4">1N4004</text>
<text x="155.1" y="29.1">CY3</text>
<text x="167.6" y="29.1">4700pF</text>
<text x="293.3" y="26.3">D1</text>
<text x="292.8" y="30.1">D2</text>
<text x="155.8" y="39.7">CY1</text>
<text x="165.8" y="39.7">4700pF</text>
<text x="290.6" y="37.2">1N4004</text>
<text x="101.6" y="44.8">Fuse</text>
<text x="102.6" y="42.3">F1</text>
<text x="176.5" y="44.3">CHASSIS</text>
<text x="138.2" y="53.7">L1</text>
<text x="165.9" y="48.6">L2</text>
<text x="175.5" y="48.9">15uH</text>
<text x="275.7" y="49.4">U1</text>
<text x="287.6" y="49.9">1/16A12-P4-I5</text>
<text x="115.3" y="59.4">C1</text>
<text x="131.9" y="56.2">MSD1260T-105</text>
<text x="210.6" y="55.6">C3</text>
<text x="210.6" y="58.1">150uF</text>
<text x="275.8" y="55">PWR_IN</text>
<text x="308.2" y="55">HV_OUT</text>
<text x="308.2" y="58.8">HV_OUT</text>
<text x="115.3" y="62">100uF</text>
<text x="197.9" y="62">C2</text>
<text x="197.9" y="64.5">33uF</text>
<text x="222" y="61.3">C4</text>
<text x="222" y="63.9">1uF</text>
<text x="233.4" y="61.3">C5</text>
<text x="233.4" y="63.9">0.1uF</text>
<text x="244.9" y="61.3">C6</text>
<text x="244.9" y="63.9">0.01uF</text>
<text x="275.8" y="60">PWR_IN_RTN</text>
<text x="333.8" y="61.3">C7</text>
<text x="333.8" y="63.9">0.01uF</text>
<text x="345.2" y="61.3">C8</text>
<text x="345.2" y="63.9">0.1uF</text>
<text x="356.6" y="61.3">C9</text>
<text x="356.6" y="63.9">1uF</text>
<text x="209.3" y="67.7">R6</text>
<text x="209.3" y="70.2">0.1</text>
<text x="275.8" y="66.4">ENABLE</text>
<text x="275.8" y="70.2">REM_ADJ</text>
<text x="308.3" y="66.4">HV_RTN</text>
<text x="308.3" y="70.2">HV_RTN</text>
<text x="165.1" y="76.6">L3</text>
<text x="175.8" y="76.6">15uH</text>
<text x="288.9" y="73.9" transform="rotate(-90 288.9 73.9)">SIG_GND</text>
<text x="295.2" y="73.9" transform="rotate(-90 295.2 73.9)">I_OUT_MON</text>
<text x="304.1" y="73.9" transform="rotate(-90 304.1 73.9)">5V_REF</text>
<text x="338.8" y="75.3">C10</text>
<text x="338.8" y="77.8">0.1uF</text>
<text x="351.5" y="79.9">V_{OUT_RTN}1</text>
<text x="351.5" y="82.4">TestPoint</text>
<text x="156.6" y="86.7">CY2</text>
<text x="166" y="86.5">4700pF</text>
<text x="178.3" y="84.9">CHASSIS</text>
<text x="332.2" y="88">CHASSIS</text>
<text x="156.6" y="95.6">CY4</text>
<text x="166" y="95.4">4700pF</text>
<text x="81.6" y="97.9">R11</text>
<text x="95.3" y="97.9">1k</text>
<text x="82.5" y="102.2">C18</text>
<text x="91.9" y="102.4">0.1uF</text>
<text x="298.5" y="117.7">R20</text>
<text x="320.4" y="114.7">R18</text>
<text x="331.7" y="114.9">10k</text>
<text x="298.5" y="120.2">1M</text>
<text x="331.5" y="125.5">-INB</text>
<text x="335" y="122.7">LTC2051HV</text>
<text x="338.4" y="120.2">U6B</text>
<text x="367.4" y="125.3">49.9</text>
<text x="367.6" y="122.8">R19</text>
<text x="331.5" y="130.6">+INB</text>
<text x="344.9" y="128">B_OUT</text>
<text x="298.5" y="143.1">R21</text>
<text x="54.5" y="149.5">R3</text>
<text x="98" y="146.9">R5</text>
<text x="109.4" y="146.9">20k</text>
<text x="298.5" y="145.6">53.2k</text>
<text x="54" y="152">180</text>
<text x="156.6" y="154.4" transform="rotate(-90 156.6 154.4)">V_{EN}1</text>
<text x="96.5" y="157.1">R4</text>
<text x="96.5" y="159.6">15k</text>
<text x="139.3" y="156.6" transform="rotate(-90 139.3 156.6)">3</text>
<text x="154" y="158.8" transform="rotate(-90 154 158.8)">TestPoint</text>
<text x="391.2" y="159.6">R25</text>
<text x="128.5" y="163.4">1</text>
<text x="391.2" y="162.2">150</text>
<text x="67.9" y="172.5">1</text>
<text x="85.7" y="172.5">4</text>
<text x="125.7" y="169.8">R7</text>
<text x="125.7" y="172.3">5k</text>
<text x="139.3" y="169.9" transform="rotate(-90 139.3 169.9)">2</text>
<text x="295.1" y="172.1">C17</text>
<text x="302.6" y="172.1">0.1uF</text>
<text x="396.5" y="171">1</text>
<text x="67.9" y="177.5">2</text>
<text x="85.7" y="177.5">3</text>
<text x="212.6" y="176.1">C11</text>
<text x="220.1" y="176.1">0.1uF</text>
<text x="293.7" y="178.2">R22</text>
<text x="305" y="178.4">10k</text>
<text x="187.7" y="183.2">R9</text>
<text x="198.4" y="183.5">10k</text>
<text x="234" y="185.9">49.9</text>
<text x="234.8" y="183.3">R8</text>
<text x="316.6" y="183.5">0.1uF</text>
<text x="397.8" y="181.2">1</text>
<text x="39.3" y="191.4">R1</text>
<text x="65.6" y="190.9" transform="rotate(-90 65.6 190.9)">3</text>
<text x="200.8" y="190.5">-INA</text>
<text x="209.3" y="188.9" transform="rotate(-90 209.3 188.9)">VCC</text>
<text x="215.2" y="190.3">LTC2051HV</text>
<text x="218.7" y="187.8">U6A</text>
<text x="297.9" y="190.2">-IN</text>
<text x="305.8" y="189.4" transform="rotate(-90 305.8 189.4)">V+</text>
<text x="350.8" y="190.1">49.9</text>
<text x="351.1" y="187.6">R23</text>
<text x="389.5" y="187.1" transform="rotate(-90 389.5 187.1)">3</text>
<text x="37.9" y="193.9">1.74k</text>
<text x="54.9" y="197.7">1</text>
<text x="154.9" y="194.3">R28</text>
<text x="173.4" y="194.4">R12</text>
<text x="200.8" y="195.6">+INA</text>
<text x="214.3" y="193.1">A_OUT</text>
<text x="297.9" y="195.3">+IN</text>
<text x="311.8" y="192.8">OUT</text>
<text x="378.7" y="193.9">1</text>
<text x="155.9" y="199.1">9k</text>
<text x="170.6" y="201.8">R13</text>
<text x="172" y="199.3">0-Ohm</text>
<text x="209.3" y="201.5" transform="rotate(-90 209.3 201.5)">VSS</text>
<text x="305.8" y="199.6" transform="rotate(-90 305.8 199.6)">V-</text>
<text x="368.7" y="203.3">100k</text>
<text x="369.1" y="201">R24</text>
<text x="389.5" y="200.4" transform="rotate(-90 389.5 200.4)">2</text>
<text x="50.8" y="206.6">R2</text>
<text x="50.8" y="209.1">1k</text>
<text x="65.6" y="204.2" transform="rotate(-90 65.6 204.2)">2</text>
<text x="171.3" y="204.1">1k</text>
<text x="201.7" y="226.9">C19</text>
<text x="209.3" y="226.9">0.1uF</text>
<text x="181.8" y="232.6">R14</text>
<text x="193.1" y="232.8">10k</text>
<text x="244.5" y="233.7">V_{SET}1</text>
<text x="262.9" y="233.4">GND2</text>
<text x="220.3" y="239.5">R15</text>
<text x="244.5" y="236.2">TestPoint</text>
<text x="262.9" y="235.9">TestPoint</text>
<text x="192" y="242.2">-IN</text>
<text x="200" y="241.3" transform="rotate(-90 200 241.3)">V+</text>
<text x="205.9" y="244.7">OUT</text>
<text x="220" y="242.1">49.9</text>
<text x="192" y="247.3">+IN</text>
<text x="200" y="251.5" transform="rotate(-90 200 251.5)">V-</text>
<text x="236.4" y="252.2">R10</text>
<text x="236.4" y="254.7">100k</text>
</g>
<g font-size="1.8" fill="#0f0f0f">
<text x="176.8" y="29.1">SEC_RTN</text>
<text x="267.7" y="27.1">SEC_RTN</text>
<text x="308.4" y="27.1">SiPM_HV_RTN</text>
<text x="197.9" y="48.7">V_POS</text>
<text x="260.1" y="65.2">Enable</text>
<text x="260.1" y="69">REM_ADJ</text>
<text x="199.1" y="76.6">V_RTN</text>
<text x="272.8" y="83">V_TELEM_RTN</text>
<text x="274.1" y="89.3">Curr_Mon</text>
<text x="176" y="95.7">SEC_RTN</text>
<text x="106.2" y="97.9">V_TELEM_RTN</text>
<text x="278.1" y="106.3">SiPM_HV_OUT</text>
<text x="80" y="147">V_POS</text>
<text x="125.7" y="147">Enable</text>
<text x="368.3" y="147">V_TELEM_IN</text>
<text x="302.3" y="154.6">SEC_RTN</text>
<text x="95.2" y="177.5">V_RTN</text>
<text x="228.6" y="176.5">V_TELEM_RTN</text>
<text x="322.6" y="183.8">V_TELEM_RTN</text>
<text x="143.9" y="195.4">Curr_Mon</text>
<text x="288.3" y="201.6">V_TELEM_RTN</text>
<text x="151" y="208.7">SEC_RTN</text>
<text x="191.8" y="204.4">V_TELEM_RTN</text>
<text x="370.8" y="210.5">V_TELEM_RTN</text>
<text x="183.2" y="227.2">V_TELEM_IN</text>
<text x="215.3" y="227.2">V_TELEM_RTN</text>
<text x="245.1" y="244.6">REM_ADJ</text>
<text x="182.4" y="253.5">V_TELEM_RTN</text>
<text x="220.4" y="259.9">V_TELEM_RTN</text>
</g>
<g font-size="1.8" fill="#0000c2">
<text x="91.8" y="36.2">Nominal</text>
<text x="98.4" y="39.5">0438001.WR</text>
<text x="100.7" y="36.2">R =</text>
<text x="105.9" y="36.2">265m-Ohms</text>
<text x="287.6" y="41.8">SW_{freq}</text>
<text x="294.4" y="41.8">=</text>
<text x="297.1" y="41.8">64kHz</text>
<text x="19.2" y="44.6">C2,</text>
<text x="19.2" y="47.6">C3,</text>
<text x="23.4" y="44.6">KYOCERA AVX, TAJD336K016RNJ</text>
<text x="23.5" y="47.6">KEMET, T495X157K016ATE100</text>
<text x="113.7" y="46.6">+12V</text>
<text x="276.4" y="46.3">Z_{IN}</text>
<text x="280.3" y="46.3">=</text>
<text x="283" y="46.3">0.8(5V)^2/1.08W</text>
<text x="284.7" y="44.3">Z_{IN}</text>
<text x="288.6" y="44.3">=</text>
<text x="291.4" y="44.3">Eff(V_{IN}^2)/P_{OUT}</text>
<text x="300.2" y="46.3">=</text>
<text x="302.9" y="46.3">18.52</text>
<text x="309.5" y="46.3">Ohms</text>
<text x="19.2" y="50.9">C1,</text>
<text x="19.5" y="53.7">L1,</text>
<text x="23.4" y="50.9">KYOCERA AVX, TAJD107K020RNJ</text>
<text x="23.5" y="53.7">CoilCraft,</text>
<text x="33.6" y="53.7">MSD1260T-105</text>
<text x="165.6" y="51.9">0603PS-153KR_</text>
<text x="222.1" y="52.2">Z_{network}</text>
<text x="230.3" y="52.2">=</text>
<text x="233.1" y="52.2">SQRT(L/C)</text>
<text x="244.3" y="52.2">=</text>
<text x="247.1" y="52.2">1</text>
<text x="249.5" y="52.2">Ohm</text>
<text x="19.4" y="56.5">L2</text>
<text x="22.8" y="56.5">&amp;</text>
<text x="25.5" y="56.5">L3:</text>
<text x="30.7" y="56.5">CoilCraft,</text>
<text x="40.8" y="56.5">0603PS-153KR_</text>
<text x="19.2" y="64.5">C7,</text>
<text x="21.3" y="60.3">Output</text>
<text x="23.5" y="64.5">Murata</text>
<text x="29" y="60.3">Decoupling,</text>
<text x="31.1" y="64.5">Electronics,</text>
<text x="41.5" y="60.3">ensure</text>
<text x="43.4" y="64.5">GRM188D72A105KE01D</text>
<text x="49.3" y="60.3">all</text>
<text x="53.2" y="60.3">are</text>
<text x="57.7" y="60.3">rated</text>
<text x="64.1" y="60.3">to</text>
<text x="67.5" y="60.3">handle</text>
<text x="75.3" y="60.3">&gt;</text>
<text x="89.6" y="61.3">ESR =</text>
<text x="97.1" y="61.3">500m-Ohm</text>
<text x="372.2" y="60.5">Expected</text>
<text x="377.6" y="64.6">V_{out}</text>
<text x="381.8" y="60.5">Current</text>
<text x="382.2" y="64.6">average</text>
<text x="382.3" y="62.6">Eff</text>
<text x="386.1" y="62.6">~ 80%</text>
<text x="389.9" y="60.5">Draw:</text>
<text x="390.8" y="64.6">=</text>
<text x="393.5" y="64.6">54V</text>
<text x="397.4" y="60.5">20mA</text>
<text x="19.2" y="67.8">C8,</text>
<text x="19.3" y="71.1">C9,</text>
<text x="23.5" y="67.8">Samsung</text>
<text x="23.5" y="71.1">TDK Corporation,</text>
<text x="33.2" y="67.8">Electro-Mechanics,</text>
<text x="41.1" y="71.1">CGA3E2X7R2A102K080AA</text>
<text x="53" y="67.8">CL10B104KC8NNNC</text>
<text x="127.9" y="69.4">Stray</text>
<text x="133.9" y="69.4">Inductance</text>
<text x="145.5" y="69.4">4.32uH</text>
<text x="34.5" y="75.1">Safety</text>
<text x="41.8" y="75.1">Capacitors</text>
<text x="53.4" y="75.1">(Class</text>
<text x="60.9" y="75.1">Y-1)</text>
<text x="232.7" y="74.8">P_{IN}</text>
<text x="236.7" y="74.8">=</text>
<text x="239.4" y="74.8">P_{OUT}/EFF</text>
<text x="249.4" y="74.8">=</text>
<text x="252.1" y="74.8">1.08W/0.8</text>
<text x="266.1" y="74.8">1.35W</text>
<text x="19.5" y="79.2">CY1</text>
<text x="27" y="79.2">CY4,</text>
<text x="32.3" y="79.2">KEMET, C1206C472JCTACAUTO</text>
<text x="164.9" y="80.1">0603PS-153KR_</text>
<text x="300" y="81.9">I_{out}</text>
<text x="304.2" y="81.9">=</text>
<text x="306.9" y="81.9">0.985mA</text>
<text x="316.3" y="81.9">/</text>
<text x="318.8" y="81.9">V</text>
<text x="302.6" y="87.9">V_{I_{max}}20.3V</text>
<text x="303" y="84.9">i_{max}</text>
<text x="307.8" y="84.9">=</text>
<text x="308.4" y="87.9">=</text>
<text x="310.6" y="84.9">20mA</text>
<text x="265.5" y="119">P/N:</text>
<text x="272.4" y="119">MBB0207VD1004BC100</text>
<text x="298.1" y="123">(+/-</text>
<text x="304.6" y="123">0.1%)</text>
<text x="117" y="140.8">To enable</text>
<text x="118.3" y="142.9">bring</text>
<text x="124.3" y="142.9">Enable</text>
<text x="127.7" y="140.8">1/16A12-P4,</text>
<text x="131.8" y="142.9">to</text>
<text x="134.8" y="142.9">V_POS</text>
<text x="79.8" y="149.7">(+12V)</text>
<text x="304.9" y="145.6">(+/-</text>
<text x="311.4" y="145.6">1%)</text>
<text x="45" y="152.5">+5V</text>
<text x="388.9" y="152.3">+5V</text>
<text x="51.7" y="159.6">~ 20mA</text>
<text x="397.6" y="161.6">16</text>
<text x="401.2" y="161.6">to</text>
<text x="404.3" y="161.6">18.6mA</text>
<text x="397.1" y="164.8" transform="rotate(-90 397.1 164.8)">&lt;----</text>
<text x="96.2" y="172.1">(+3V,</text>
<text x="102.7" y="172.1">when</text>
<text x="108.6" y="172.1">disabled)</text>
<text x="53.9" y="176.4">V_{f}</text>
<text x="56.8" y="176.4">=</text>
<text x="59.5" y="176.4">1.4V</text>
<text x="361.2" y="176.4">Chassis</text>
<text x="363.9" y="178.4">V_{f}</text>
<text x="364.5" y="174.3">Indicator</text>
<text x="366.8" y="178.4">=</text>
<text x="369.5" y="178.4">2.2V</text>
<text x="369.7" y="176.4">SSI-LXH072GD</text>
<text x="374.1" y="174.3">LED on</text>
<text x="374.8" y="178.4">to</text>
<text x="377.8" y="178.4">2.6V</text>
<text x="66.2" y="184">CTR =</text>
<text x="73.6" y="184">300%</text>
<text x="79.9" y="184">--&gt;</text>
<text x="85.8" y="184">600%</text>
<text x="66.3" y="189.6">Ic_{sat}~ 60mA</text>
<text x="71.2" y="186.8">Ic_{dark}</text>
<text x="77.4" y="186.8">=</text>
<text x="80" y="189.6">--&gt;</text>
<text x="80.1" y="186.8">100nA</text>
<text x="85.9" y="189.6">120mA</text>
</g>
<g font-size="1.8" fill="#725600">
<text x="85.8" y="48.6">SEC_INPUT</text>
<text x="363.2" y="55">SiPM_HV_OUT</text>
<text x="363.2" y="70.2">SiPM_HV_RTN</text>
<text x="89" y="77.8">SEC_RTN</text>
<text x="378.7" y="129.1">HV_V_MON</text>
<text x="33.4" y="155.8">V_TELEM_IN</text>
<text x="181.7" y="177.7">V3p3</text>
<text x="249.3" y="189.7">HV_CURR_MON</text>
<text x="25.5" y="197.7">HV_EN</text>
<text x="20.3" y="225.7">V_TELEM_RTN</text>
<text x="172" y="248.4">Bias_Ctrl</text>
</g>
<g font-size="1.8" fill="#a90000">
<text x="273.4" y="53.8">2</text>
<text x="315.9" y="53.8">10</text>
<text x="129.8" y="57.7">2</text>
<text x="147.6" y="57.7">4</text>
<text x="273.4" y="58.9">1</text>
<text x="315.9" y="57.7">11</text>
<text x="129.8" y="64">1</text>
<text x="147.6" y="64">3</text>
<text x="273.4" y="65.3">4</text>
<text x="316.5" y="65.3">8</text>
<text x="273.4" y="69.1">6</text>
<text x="316.5" y="69.1">9</text>
<text x="287.8" y="76.4" transform="rotate(-90 287.8 76.4)">5</text>
<text x="294.1" y="76.4" transform="rotate(-90 294.1 76.4)">3</text>
<text x="303" y="76.4" transform="rotate(-90 303 76.4)">7</text>
<text x="333.3" y="127.7">6</text>
<text x="347.3" y="130.3">7</text>
<text x="333.3" y="132.8">5</text>
<text x="138.2" y="154.4" transform="rotate(-90 138.2 154.4)">3</text>
<text x="126.3" y="162.3">1</text>
<text x="138.2" y="172.2" transform="rotate(-90 138.2 172.2)">2</text>
<text x="393" y="169.9">1</text>
<text x="67.9" y="174.7">1</text>
<text x="67.9" y="179.8">2</text>
<text x="85.7" y="179.8">3</text>
<text x="85.7" y="174.7">4</text>
<text x="388.4" y="184.9" transform="rotate(-90 388.4 184.9)">3</text>
<text x="394.3" y="180.1">1</text>
<text x="64.5" y="188.7" transform="rotate(-90 64.5 188.7)">3</text>
<text x="211.6" y="187.7" transform="rotate(-90 211.6 187.7)">8</text>
<text x="308.1" y="188.7" transform="rotate(-90 308.1 188.7)">5</text>
<text x="52.6" y="196.6">1</text>
<text x="202.5" y="192.8">2</text>
<text x="202.5" y="197.8">3</text>
<text x="216.5" y="195.3">1</text>
<text x="299" y="197.6">3</text>
<text x="299" y="192.5">4</text>
<text x="313" y="195">1</text>
<text x="376.5" y="192.8">1</text>
<text x="211.6" y="200.4" transform="rotate(-90 211.6 200.4)">4</text>
<text x="308.1" y="198.8" transform="rotate(-90 308.1 198.8)">2</text>
<text x="388.4" y="202.6" transform="rotate(-90 388.4 202.6)">2</text>
<text x="64.5" y="206.4" transform="rotate(-90 64.5 206.4)">2</text>
<text x="193.2" y="244.4">4</text>
<text x="202.2" y="240.6" transform="rotate(-90 202.2 240.6)">5</text>
<text x="193.2" y="249.5">3</text>
<text x="202.2" y="250.8" transform="rotate(-90 202.2 250.8)">2</text>
<text x="207.1" y="247">1</text>
</g>
<g font-size="1.8" fill="#009600">
<text x="70.4" y="97.9">SEC_RTN</text>
<text x="297.2" y="183.8">V_TELEM_IN C16</text>
</g>
</svg>
